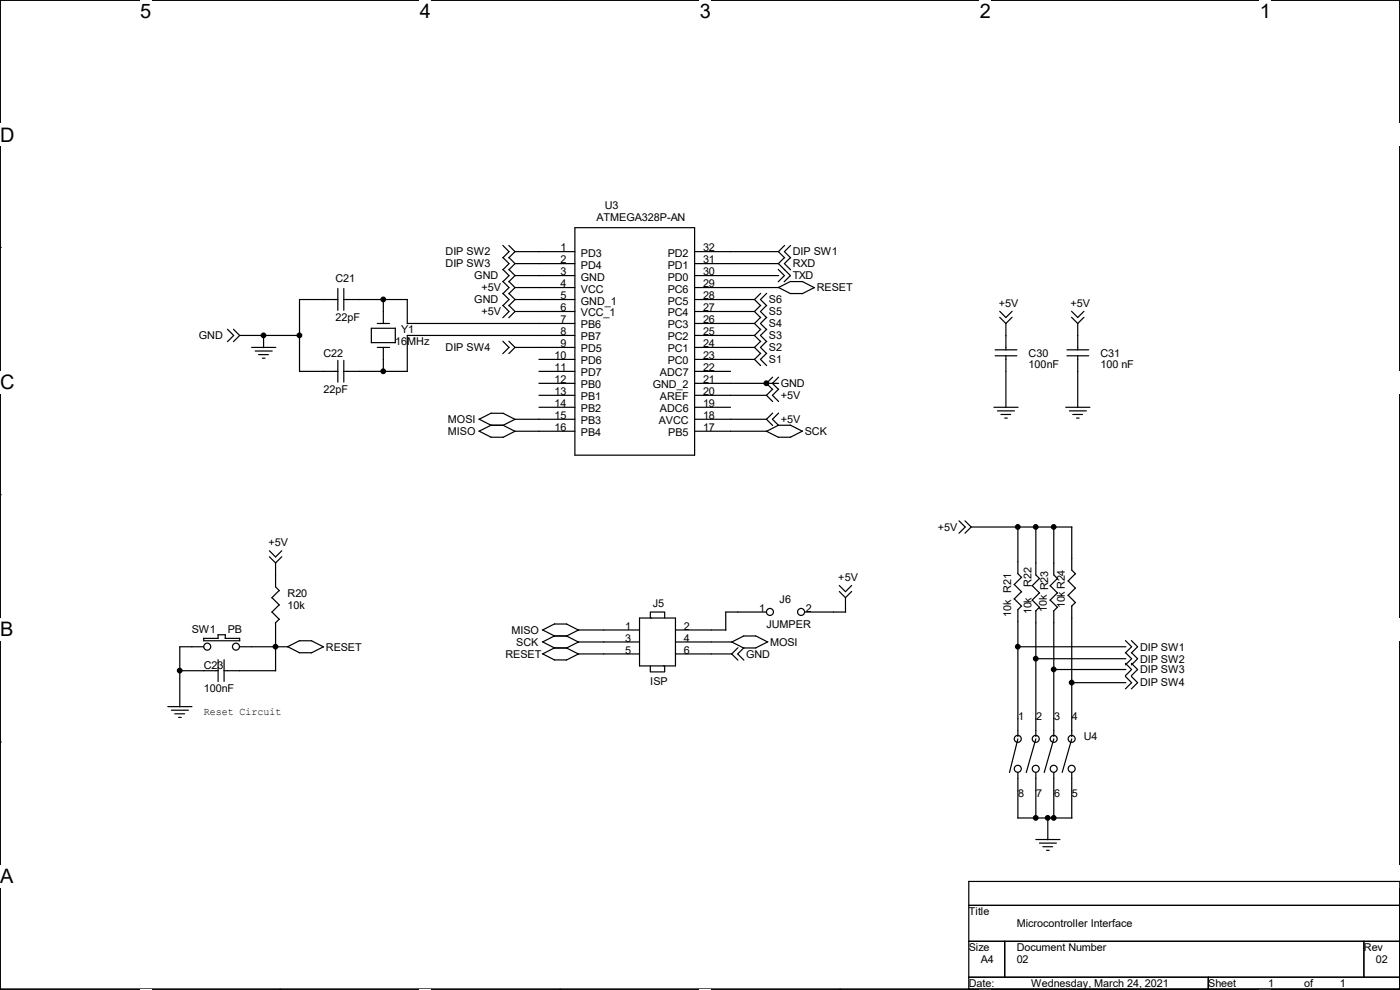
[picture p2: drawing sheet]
<svg xmlns="http://www.w3.org/2000/svg" width="297mm" height="210mm" viewBox="0 0 297 210" stroke-linecap="round" stroke-linejoin="round" font-family="sans-serif">
<path d="M0 0h297v209.8h-297z" fill="none" stroke="#000" stroke-width=".25"/>
<g fill="#fff">
<path d="M29.7 0h2.4v4.8h-2.4z"/>
<path d="M29.7 209.8h2.4v.2h-2.4z"/>
</g>
<path d="M59.4 0h.1M59.4 209.8h.1" fill="none" stroke="#000" stroke-width=".25"/>
<g fill="#fff">
<path d="M89.1 0h2.3v4.8h-2.3z"/>
<path d="M89.1 209.8h2.3v.2h-2.3z"/>
</g>
<path d="M118.8 0h.1M118.8 209.8h.1" fill="none" stroke="#000" stroke-width=".25"/>
<g fill="#fff">
<path d="M148.5 0h2.3v4.8h-2.3z"/>
<path d="M148.5 209.8h2.3v.2h-2.3z"/>
</g>
<path d="M178.2 0h.1M178.2 209.8h.1" fill="none" stroke="#000" stroke-width=".25"/>
<g fill="#fff">
<path d="M207.9 0h2.3v4.8h-2.3z"/>
<path d="M207.9 209.8h2.3v.2h-2.3z"/>
</g>
<path d="M237.6 0h.1M237.6 209.8h.1" fill="none" stroke="#000" stroke-width=".25"/>
<g fill="#fff">
<path d="M267.3 0h2.3v4.8h-2.3z"/>
<path d="M267.3 209.8h2.3v.2h-2.3z"/>
<path d="M0 26.2h3.1v4.8h-3.1z"/>
<path d="M297 26.2v4.8z"/>
<path d="M0 78.7h3.1v4.7h-3.1z"/>
<path d="M297 78.7v4.7z"/>
</g>
<path d="M0 52.5h.1M297 52.5h.1" fill="none" stroke="#000" stroke-width=".25"/>
<g fill="#fff">
<path d="M0 131.1h2.9v4.8h-2.9z"/>
<path d="M297 131.1v4.8z"/>
</g>
<path d="M0 104.9h.1M297 104.9h.1" fill="none" stroke="#000" stroke-width=".25"/>
<g fill="#fff">
<path d="M0 183.6h2.9v4.7h-2.9z"/>
<path d="M296.9 183.6h.1v4.7h-.1z"/>
</g>
<g fill="none" stroke="#000" stroke-width=".25">
<path d="M106.7 59.7l1.3 1.3-1.3 1.3M106.7 57.1l1.3 1.4-1.3 1.3M106.7 52.1l1.3 1.3-1.3 1.3M106.7 54.6l1.3 1.3-1.3 1.3M107.9 59.7l1.4 1.3M107.9 57.1l1.4 1.4M107.9 52.1l1.4 1.3M107.9 54.6l1.4 1.3M109.3 58.5l-1.4 1.3M109.3 53.4l-1.4 1.3M109.3 55.9l-1.4 1.3M109.3 58.5h12.7"/>
<path d="M109.3 55.9h12.7M109.3 53.4h12.7M122 48.3h25.4v48.3h-25.4zM147.4 58.5h17.8M147.4 55.9h17.8M147.4 53.4h17.8M165.1 57.1l1.3 1.4-1.3 1.3M165.1 55.9l2.6 2.6-1.3 1.3M165.1 53.4l1.4 1.3M166.5 54.6l-1.4 1.3M166.5 52.1l-1.4 1.3M167.7 59.7h2.6"/>
<path d="M167.7 54.6l-1.3 1.3 1.3 1.3M167.7 52.1l-1.3 1.3 1.3 1.3M167.7 59.7l-2.5 1.3h-17.8M170.2 59.7l2.6 1.3M48.3 69.8l1.3 1.4-1.3 1.3M49.5 69.8l1.3 1.4M50.8 71.2l-1.3 1.3M50.8 71.2h12.8M53.4 73.7h5.1M54.1 74.5h3.6M54.9 75.2h2M55.7 76h.5"/>
<path d="M55.9 71.2v2.5M63.5 78.8h8.2M71.7 61.2v4.6M71.7 76.5v4.6M71.7 63.5h-8.2v15.3M72.9 78.8h13.5M72.9 63.5h13.5M72.9 61.2v4.6M72.9 76.5v4.6M78.8 72.7h5.1M80.1 73.7h2.5M80.1 68.6h2.5"/>
<path d="M81.3 63.5v5.1M81.3 73.7v5.1M83.9 69.6v3.1M83.9 69.6h-5.2l.1 3.1M86.4 68.6h35.6M86.4 63.5v5.2M106.7 62.2l1.3 1.3-1.3 1.4M106.7 64.8l1.3 1.3-1.3 1.3M106.7 72.4l1.3 1.3-1.3 1.3M107.9 62.2l1.4 1.3M107.9 64.8l1.4 1.3M107.9 72.4l1.4 1.3"/>
<path d="M109.3 61l-1.4 1.3M109.3 63.5l-1.4 1.4M109.3 66.1l-1.4 1.3M109.3 73.7l-1.4 1.3M109.3 73.7h12.7M109.3 63.5h12.7M109.3 66.1h12.7M109.3 61h12.7M114.3 78.8h7.7M114.3 76.2h7.7M122 71.2h-35.6v7.6M147.4 73.7h12.7"/>
<path d="M147.4 78.8h7.6M147.4 63.5h12.7M147.4 68.6h12.7M147.4 71.2h12.7M147.4 76.2h12.7M147.4 66.1h12.7M161.4 64.8l-1.3 1.3 1.3 1.3M161.4 72.4l-1.3 1.3 1.3 1.3M161.4 69.8l-1.3 1.4 1.3 1.3M161.4 67.3l-1.3 1.3 1.3 1.3M161.4 74.9l-1.3 1.3 1.3 1.4M161.4 62.2l-1.3 1.3 1.3 1.4"/>
<path d="M162.6 62.2l-1.3 1.3 1.3 1.4M162.6 72.4l-1.3 1.3 1.3 1.3M162.6 69.8l-1.3 1.4 1.3 1.3M162.6 67.3l-1.3 1.3 1.3 1.3M162.6 64.8l-1.3 1.3 1.3 1.3M162.6 74.9l-1.3 1.3 1.3 1.4M165.1 61l2.6 1.3M167.6 62.3h2.6M172.8 61l-2.6 1.3M211.1 75.5h4.6M211.1 74.2h4.6M212.1 67.3l1.3 1.3"/>
<path d="M212.1 66l1.3 1.4 1.3-1.4M213.4 68.6v5.7M213.4 75.4v11M214.7 67.3l-1.3 1.3M226.4 75.5h4.6M226.4 74.2h4.6M227.3 67.3l1.3 1.3M227.3 66l1.3 1.4 1.4-1.4M228.6 68.6v5.7M228.6 75.4v11M230 67.3l-1.4 1.3M101.6 88.9l2.5 1.3h2.7"/>
<path d="M101.6 91.4l2.5 1.4h2.6M104.2 87.7h2.6M104.2 87.6l-2.6 1.3M104.2 90.2l-2.6 1.3M106.7 87.7l2.6 1.3M106.7 90.2l2.6 1.3M114.3 86.4h7.7M114.3 83.9h7.7M114.3 81.3h7.7M122 88.9h-12.7l-2.6 1.4M122 91.5h-12.7l-2.6 1.3M147.4 86.4h7.6"/>
<path d="M147.4 83.9h15.2M147.4 88.9h15.2M147.4 81.3h17.8M147.4 91.5h15.2M162.6 91.5l2.6 1.3M163.9 82.5l-1.3 1.4 1.3 1.3M163.9 87.6l-1.3 1.3 1.3 1.4M163.9 80l-1.3 1.3 1.3 1.3M165.1 90.2h2.6M165.1 90.2l-2.5 1.3M165.2 82.5l-1.3 1.4 1.3 1.3M165.2 87.6l-1.3 1.3 1.3 1.4"/>
<path d="M165.2 80l-1.3 1.3 1.3 1.3M167.6 90.2l2.6 1.3M170.3 91.4l-2.6 1.4h-2.6M210.9 86.4h5.1M211.6 87.2h3.6M212.3 87.9h2.1M213.1 88.7h.6M226.1 86.4h5.1M226.9 87.2h3.6M227.6 87.9h2.1M228.4 88.7h.5M57.1 118.1l1.4 1.3"/>
<path d="M57.1 116.8l1.4 1.4 1.3-1.4M58.5 119.4v5.1l.8 .8M59.8 118.1l-1.3 1.3M203.5 110.5l1.3 1.3-1.3 1.3M204.7 110.5l1.3 1.3M206 111.8l-1.3 1.3M206 111.8h21.4M215.9 111.8v9.9l.8 .8M219.8 111.8v10.2l.8 .8M223.6 111.8v10.2l.8 .8M227.4 111.8v9.1l.8 .9M43.2 135.4h3.1"/>
<path d="M43.2 135.4v.5h7.7l-.1-.5h-3M43.2 137.2h-5.1v12.7M46.3 140v4.6M47.5 140v4.6M47.8 134.7h-1.5v.8M47.8 134.6v.8M50.8 137.2h10.2M57.7 126.8l1.6 1.6M57.7 129.8l1.6 1.6M58.5 132.1v10.2M59.2 125.3l-1.5 1.5M59.2 128.3l-1.5 1.6"/>
<path d="M59.2 131.4l-.8 .8M61 137.2l2.5 1.3M63.5 138.5h2.6M63.5 135.9h2.6M63.6 135.9l-2.6 1.3M66.1 135.9l2.6 1.3M68.6 137.2l-2.6 1.3M115.1 138.7l2.5 1.3M115.1 133.6l2.5 1.3M115.1 136.1l2.5 1.4M117.6 134.9h2.6M117.6 137.5h2.6"/>
<path d="M117.6 140h2.6M117.6 132.4h2.6M117.7 137.4l-2.6 1.3M117.7 132.3l-2.6 1.3M117.7 134.9l-2.6 1.3M120.2 137.5l2.6 1.3M120.2 132.4l2.6 1.3M120.2 134.9l2.6 1.3M135.7 131.1h7.6v10.2h-7.6zM135.7 133.6h-13l-2.6 1.4M135.7 136.2h-13l-2.6 1.3M135.7 138.7h-13l-2.6 1.3"/>
<path d="M138.2 131.1h-.2v-1.3h3v1.3M143.3 133.6h10.7M143.3 136.2h12M143.3 138.7h12M155.2 136.2l2.6 1.3M156.5 137.4l-1.3 1.3 1.3 1.3M157.7 134.9h2.6M157.8 134.9l-2.6 1.3M157.8 137.4l-1.3 1.3 1.3 1.3M160.3 134.9l2.6 1.3M162.6 129.8h-8.6v3.9M162.9 136.1l-2.5 1.4h-2.6"/>
<path d="M170.7 129.8h8.7M178.1 125.5l1.3 1.3M178.1 124.2l1.3 1.3 1.3-1.3M179.4 126.8v3.1M180.7 125.5l-1.3 1.3M215.2 124l1.5 1.6M215.2 127l1.5 1.6M215.9 137.2h22.9M215.9 129.3v27M216.7 122.5l-1.6 1.5M216.7 125.5l-1.6 1.6M216.7 128.6l-.8 .8"/>
<path d="M219 124.2l1.6 1.6M219 127.3l1.6 1.6M219.8 129.6v26.7M219.8 139.7h19M220.5 122.7l-1.6 1.6M220.5 125.8l-1.6 1.5M220.5 128.8l-.8 .8M222.8 124.2l1.6 1.6M222.8 127.3l1.6 1.6M223.6 129.6v26.7M224.3 122.7l-1.5 1.6M224.3 125.8l-1.5 1.5"/>
<path d="M224.3 128.8l-.8 .8M226.6 126.3l1.6 1.5M226.6 123.2l1.6 1.6M227.4 128.6v27.7M228.1 121.7l-1.5 1.6M228.1 124.8l-1.5 1.5M228.1 127.8l-.8 .8M238.8 135.9l1.3 1.3-1.3 1.3M238.8 138.4l1.3 1.3-1.3 1.4M240 135.9l1.3 1.3-1.3 1.3M240 138.4l1.3 1.3-1.3 1.4M0 157.4h.1"/>
<path d="M35.6 149.9h5.1M36.4 150.7h3.6M37.1 151.4h2.1M37.9 152.2h.5M38.1 142.3h8.2M47.5 142.3h11M138 141.3v1.2h3v-1.2h-.2M215.9 156.8l-1.7 7.1M219.8 156.8l-2.1 7.1M223.6 156.8l-2.1 7.1M223.6 142h15.2M227.4 156.8l-2.1 7.1"/>
<path d="M227.4 144.8h11.4M238.8 140.7l1.3 1.3-1.3 1.3M238.8 143.5l1.3 1.3-1.3 1.3M240 140.7l1.3 1.3-1.3 1.3M240 143.5l1.3 1.3-1.3 1.3M297 157.4h.1M215.9 163.9v9.7M215.9 173.5h11.5M219.8 178.1h5.1M219.8 163.9v9.7M220.5 178.9h3.6M221.2 179.6h2.1"/>
<path d="M222.3 173.5v4.6M223.6 163.9v9.7M227.4 163.9v9.7M205.5 187h91.5v22.8h-91.5zM205.5 192.1h91.5M205.5 199.7h91.5M213.1 199.7v7.6M222 180.4h.6M289.3 199.7v7.6M205.5 207.3h91.5M256.3 207.3v2.5"/>
<circle cx="44" cy="137.2" r=".74"/>
<circle cx="50.1" cy="137.2" r=".74"/>
<circle cx="163.3" cy="129.8" r=".74"/>
<circle cx="169.9" cy="129.8" r=".74"/>
<circle cx="215.9" cy="156.7" r=".74"/>
<circle cx="219.7" cy="156.7" r=".74"/>
<circle cx="223.5" cy="156.7" r=".74"/>
<circle cx="227.4" cy="156.7" r=".74"/>
<circle cx="215.9" cy="163.1" r=".74"/>
<circle cx="219.7" cy="163.1" r=".74"/>
<circle cx="223.5" cy="163.1" r=".74"/>
<circle cx="227.4" cy="163.1" r=".74"/>
</g>
<g fill="#000" stroke="#000" stroke-width=".25">
<circle cx="55.9" cy="71.1" r=".49"/>
<circle cx="63.5" cy="71.1" r=".49"/>
<circle cx="81.3" cy="78.8" r=".49"/>
<circle cx="81.3" cy="63.5" r=".49"/>
<circle cx="162.6" cy="81.3" r=".49"/>
<circle cx="215.9" cy="111.8" r=".49"/>
<circle cx="219.7" cy="111.8" r=".49"/>
<circle cx="223.5" cy="111.8" r=".49"/>
<circle cx="58.4" cy="137.2" r=".49"/>
<circle cx="215.9" cy="137.2" r=".49"/>
<circle cx="219.7" cy="139.7" r=".49"/>
<circle cx="38.1" cy="142.3" r=".49"/>
<circle cx="223.5" cy="142" r=".49"/>
<circle cx="227.4" cy="144.8" r=".49"/>
<circle cx="219.7" cy="173.5" r=".49"/>
<circle cx="222.3" cy="173.5" r=".49"/>
<circle cx="223.5" cy="173.5" r=".49"/>
</g>
<g font-size="4.2">
<text x="29.7" y="3.9">5</text>
<text x="89.1" y="3.9">4</text>
<text x="148.5" y="3.9">3</text>
<text x="207.9" y="3.9">2</text>
<text x="267.3" y="3.9">1</text>
<text x="0" y="30.1">D</text>
<text x="0" y="82.5">C</text>
<text x="0" y="135">B</text>
<text x="0" y="187.4">A</text>
<text x="297" y="187.4">A</text>
</g>
<g font-size="2.3">
<text x="126.5" y="46.8">ATMEGA328P-AN</text>
<text x="128.3" y="44.3">U3</text>
<text x="118.9" y="53.3">1</text>
<text x="149.1" y="53.3">32</text>
<text x="71.2" y="59.8">C21</text>
<text x="94.5" y="54.2">DIP SW2</text>
<text x="94.5" y="56.7">DIP SW3</text>
<text x="100.6" y="59.3">GND</text>
<text x="118.9" y="58.4">3</text>
<text x="118.9" y="55.9">2</text>
<text x="123.2" y="59.5">GND</text>
<text x="123.2" y="54.4">PD3</text>
<text x="123.2" y="57">PD4</text>
<text x="141.6" y="59.5">PD0</text>
<text x="141.6" y="57">PD1</text>
<text x="141.6" y="54.4">PD2</text>
<text x="149.1" y="58.4">30</text>
<text x="149.1" y="55.9">31</text>
<text x="168.2" y="56.7">RXD</text>
<text x="168.2" y="59.3">TXD</text>
<text x="168.2" y="54.2">DIP SW1</text>
<text x="100.6" y="64.3">GND</text>
<text x="102.2" y="61.8">+5V</text>
<text x="118.9" y="63.5">5</text>
<text x="118.9" y="61">4</text>
<text x="123.2" y="64.6">GND_1</text>
<text x="123.2" y="62.1">VCC</text>
<text x="141.6" y="64.6">PC5</text>
<text x="141.6" y="62.1">PC6</text>
<text x="149.1" y="63.5">28</text>
<text x="149.1" y="61">29</text>
<text x="163.1" y="64.3">S6</text>
<text x="173.3" y="61.8">RESET</text>
<text x="211.9" y="65.1">+5V</text>
<text x="227.1" y="65.1">+5V</text>
<text x="42.2" y="72">GND</text>
<text x="71.2" y="68.2">22pF</text>
<text x="85.1" y="70.7">Y1</text>
<text x="102.2" y="66.9">+5V</text>
<text x="118.9" y="68.6">7</text>
<text x="118.9" y="71.1">8</text>
<text x="118.9" y="66">6</text>
<text x="123.2" y="69.7">PB6</text>
<text x="123.2" y="67.1">VCC_1</text>
<text x="141.6" y="69.7">PC3</text>
<text x="141.6" y="67.1">PC4</text>
<text x="149.1" y="71.1">25</text>
<text x="149.1" y="68.6">26</text>
<text x="149.1" y="66">27</text>
<text x="163.1" y="72">S3</text>
<text x="163.1" y="69.4">S4</text>
<text x="163.1" y="66.9">S5</text>
<text x="68.6" y="75.8">C22</text>
<text x="83.9" y="73.2">16MHz</text>
<text x="94.5" y="74.5">DIP SW4</text>
<text x="117.6" y="76.2">10</text>
<text x="118.9" y="73.7">9</text>
<text x="123.2" y="72.2">PB7</text>
<text x="123.2" y="74.8">PD5</text>
<text x="123.2" y="77.3">PD6</text>
<text x="141.6" y="77.3">PC0</text>
<text x="141.6" y="74.8">PC1</text>
<text x="141.6" y="72.2">PC2</text>
<text x="149.1" y="76.2">23</text>
<text x="149.1" y="73.7">24</text>
<text x="163.1" y="74.5">S2</text>
<text x="163.1" y="77">S1</text>
<text x="218.2" y="75.8">C30</text>
<text x="233.5" y="75.8">C31</text>
<text x="68.6" y="83.4">22pF</text>
<text x="117.6" y="81.3">12</text>
<text x="117.6" y="83.8">13</text>
<text x="117.6" y="78.7">11</text>
<text x="123.2" y="82.4">PB0</text>
<text x="123.2" y="79.8">PD7</text>
<text x="138.5" y="82.4">GND_2</text>
<text x="140" y="79.8">ADC7</text>
<text x="149.1" y="78.7">22</text>
<text x="149.1" y="83.8">20</text>
<text x="149.1" y="81.3">21</text>
<text x="165.7" y="82.1">GND</text>
<text x="218.2" y="78.1">100nF</text>
<text x="233.5" y="78.1">100 nF</text>
<text x="95" y="89.7">MOSI</text>
<text x="117.6" y="86.4">14</text>
<text x="117.6" y="88.9">15</text>
<text x="123.2" y="84.9">PB1</text>
<text x="123.2" y="87.5">PB2</text>
<text x="140" y="87.5">ADC6</text>
<text x="140" y="84.9">AREF</text>
<text x="149.1" y="86.4">19</text>
<text x="149.1" y="88.9">18</text>
<text x="165.7" y="84.7">+5V</text>
<text x="165.7" y="89.7">+5V</text>
<text x="95" y="92.3">MISO</text>
<text x="117.6" y="91.4">16</text>
<text x="123.2" y="90">PB3</text>
<text x="123.2" y="92.5">PB4</text>
<text x="139.7" y="90">AVCC</text>
<text x="141.8" y="92.5">PB5</text>
<text x="149.1" y="91.4">17</text>
<text x="170.7" y="92.3">SCK</text>
<text x="198.9" y="112.6">+5V</text>
<text x="56.9" y="115.9">+5V</text>
<text x="177.8" y="123.3">+5V</text>
<text x="218.8" y="124.5" transform="rotate(-90 218.8 124.5)">R22</text>
<text x="61" y="126.6">R20</text>
<text x="61" y="129.1">10k</text>
<text x="138.5" y="128.9">J5</text>
<text x="161.1" y="129.8">1</text>
<text x="165.4" y="127.8">J6</text>
<text x="171" y="129.8">2</text>
<text x="214.5" y="130.9" transform="rotate(-90 214.5 130.9)">10k R21</text>
<text x="218.8" y="130.3" transform="rotate(-90 218.8 130.3)">10k</text>
<text x="222.1" y="129.8" transform="rotate(-90 222.1 129.8)">10k R23</text>
<text x="225.9" y="129.1" transform="rotate(-90 225.9 129.1)">10kR24</text>
<text x="40.7" y="134.2">SW1</text>
<text x="48.3" y="134.2">PB</text>
<text x="108.5" y="134.5">MISO</text>
<text x="109.5" y="137">SCK</text>
<text x="132.6" y="133.6">1</text>
<text x="132.6" y="136.1">3</text>
<text x="145.1" y="133.6">2</text>
<text x="145.1" y="136.1">4</text>
<text x="162.6" y="133.2">JUMPER</text>
<text x="163.4" y="137">MOSI</text>
<text x="43.2" y="141.8">C23</text>
<text x="69.1" y="138">RESET</text>
<text x="107.2" y="139.5">RESET</text>
<text x="132.6" y="138.7">5</text>
<text x="145.1" y="138.7">6</text>
<text x="158.3" y="139.5">GND</text>
<text x="241.9" y="138">DIP SW1</text>
<text x="241.9" y="140.5">DIP SW2</text>
<text x="241.9" y="142.8">DIP SW3</text>
<text x="43.2" y="146.9">100nF</text>
<text x="138" y="145.4">ISP</text>
<text x="241.9" y="145.6">DIP SW4</text>
<text x="43.2" y="151.8">Reset Circuit</text>
<text x="216" y="152.7">1</text>
<text x="219.8" y="152.7">2</text>
<text x="223.6" y="152.7">3</text>
<text x="227.4" y="152.7">4</text>
<text x="229.9" y="157.1">U4</text>
<text x="216" y="169">8</text>
<text x="219.8" y="169">7</text>
<text x="223.6" y="169">6</text>
<text x="227.4" y="169">5</text>
<text x="205.5" y="194.1">Title</text>
<text x="215.7" y="196.7">Microcontroller Interface</text>
<text x="205.5" y="201.8">Size</text>
<text x="215.7" y="201.8">Document Number</text>
<text x="289.3" y="201.8">Rev</text>
<text x="205.5" y="209.4">Date:</text>
<text x="208.1" y="204.3">A4</text>
<text x="215.7" y="204.3">02</text>
<text x="218.7" y="209.4">Wednesday, March 24, 2021</text>
<text x="256.3" y="209.4">Sheet</text>
<text x="269" y="209.4">1</text>
<text x="276.7" y="209.4">of</text>
<text x="284.3" y="209.4">1</text>
<text x="291.9" y="204.3">02</text>
</g>
</svg>
